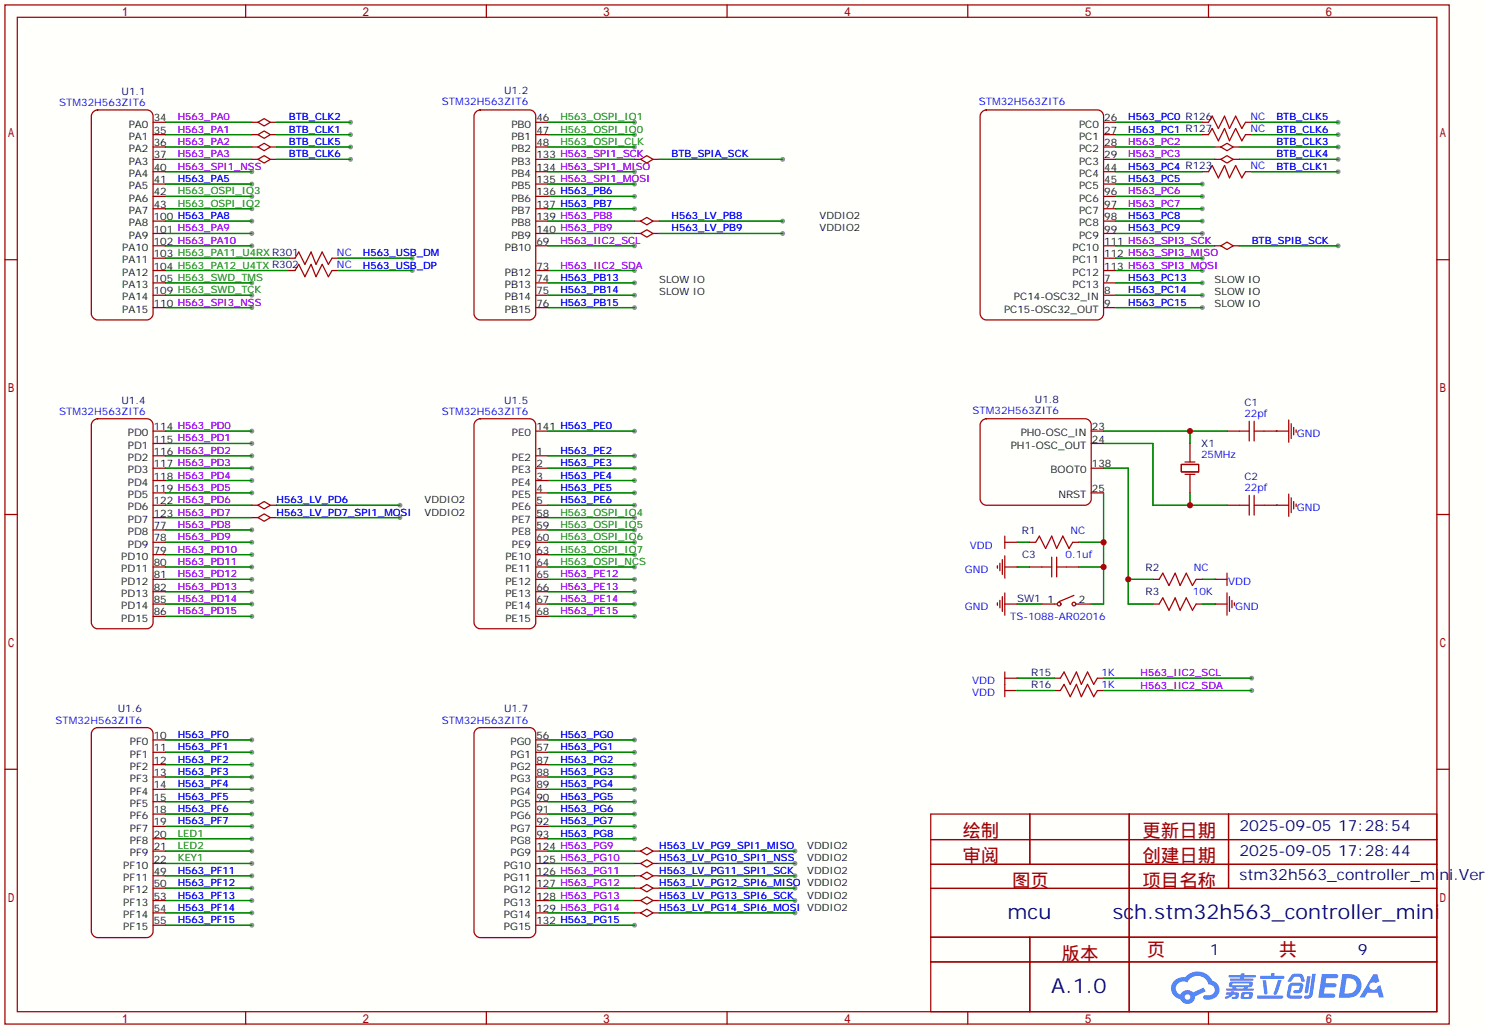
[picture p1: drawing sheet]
<svg xmlns="http://www.w3.org/2000/svg" width="306mm" height="212mm" viewBox="0 0 306 212" stroke-linecap="round" stroke-linejoin="round" font-family="sans-serif">
<path d="M0 0h305.6v211.6h-305.6z" fill="#fffffc"/>
<g fill="#999">
<circle cx="51.8" cy="35.3" r=".51"/>
<circle cx="51.8" cy="42.9" r=".51"/>
<circle cx="51.8" cy="40.4" r=".51"/>
<circle cx="51.8" cy="50.5" r=".51"/>
<circle cx="51.8" cy="48" r=".51"/>
<circle cx="51.8" cy="60.7" r=".51"/>
<circle cx="51.8" cy="58.2" r=".51"/>
<circle cx="51.8" cy="63.2" r=".51"/>
<circle cx="130.6" cy="55.6" r=".51"/>
<circle cx="130.6" cy="50.5" r=".51"/>
<circle cx="130.6" cy="40.4" r=".51"/>
<circle cx="130.6" cy="42.9" r=".51"/>
<circle cx="130.6" cy="35.3" r=".51"/>
<circle cx="130.6" cy="37.8" r=".51"/>
<circle cx="130.6" cy="30.2" r=".51"/>
<circle cx="130.6" cy="27.7" r=".51"/>
<circle cx="130.6" cy="25.1" r=".51"/>
<circle cx="247.4" cy="42.9" r=".51"/>
<circle cx="247.4" cy="40.4" r=".51"/>
<circle cx="247.4" cy="55.6" r=".51"/>
<circle cx="247.4" cy="53.1" r=".51"/>
<circle cx="51.8" cy="116.6" r=".51"/>
<circle cx="51.8" cy="126.7" r=".51"/>
<circle cx="51.8" cy="119.1" r=".51"/>
<circle cx="51.8" cy="121.7" r=".51"/>
<circle cx="51.8" cy="124.2" r=".51"/>
<circle cx="51.8" cy="111.5" r=".51"/>
<circle cx="51.8" cy="114" r=".51"/>
<circle cx="51.8" cy="109" r=".51"/>
<circle cx="51.8" cy="96.3" r=".51"/>
<circle cx="51.8" cy="98.8" r=".51"/>
<circle cx="51.8" cy="101.3" r=".51"/>
<circle cx="51.8" cy="93.7" r=".51"/>
<circle cx="51.8" cy="91.2" r=".51"/>
<circle cx="51.8" cy="88.6" r=".51"/>
<circle cx="130.6" cy="126.7" r=".51"/>
<circle cx="130.6" cy="119.1" r=".51"/>
<circle cx="130.6" cy="121.7" r=".51"/>
<circle cx="130.6" cy="124.2" r=".51"/>
<circle cx="130.6" cy="111.5" r=".51"/>
<circle cx="130.6" cy="114" r=".51"/>
<circle cx="130.6" cy="116.6" r=".51"/>
<circle cx="130.6" cy="103.9" r=".51"/>
<circle cx="130.6" cy="106.4" r=".51"/>
<circle cx="130.6" cy="109" r=".51"/>
<circle cx="130.6" cy="96.3" r=".51"/>
<circle cx="130.6" cy="98.8" r=".51"/>
<circle cx="130.6" cy="101.3" r=".51"/>
<circle cx="130.6" cy="93.7" r=".51"/>
<circle cx="51.8" cy="190.2" r=".51"/>
<circle cx="51.8" cy="182.6" r=".51"/>
<circle cx="51.8" cy="185.2" r=".51"/>
<circle cx="51.8" cy="187.7" r=".51"/>
<circle cx="51.8" cy="180.1" r=".51"/>
<circle cx="51.8" cy="167.4" r=".51"/>
<circle cx="51.8" cy="169.9" r=".51"/>
<circle cx="51.8" cy="159.8" r=".51"/>
<circle cx="51.8" cy="162.3" r=".51"/>
<circle cx="51.8" cy="164.8" r=".51"/>
<circle cx="51.8" cy="157.2" r=".51"/>
<circle cx="51.8" cy="154.7" r=".51"/>
<circle cx="51.8" cy="152.1" r=".51"/>
<circle cx="130.6" cy="190.2" r=".51"/>
<circle cx="130.6" cy="167.4" r=".51"/>
<circle cx="130.6" cy="169.9" r=".51"/>
<circle cx="130.6" cy="172.5" r=".51"/>
<circle cx="130.6" cy="159.8" r=".51"/>
<circle cx="130.6" cy="162.3" r=".51"/>
<circle cx="130.6" cy="164.8" r=".51"/>
<circle cx="130.6" cy="157.2" r=".51"/>
<circle cx="130.6" cy="154.7" r=".51"/>
<circle cx="130.6" cy="152.1" r=".51"/>
<circle cx="51.8" cy="37.8" r=".51"/>
<circle cx="51.8" cy="45.5" r=".51"/>
<circle cx="130.6" cy="63.2" r=".51"/>
<circle cx="247.4" cy="37.8" r=".51"/>
<circle cx="247.4" cy="45.5" r=".51"/>
<circle cx="247.4" cy="48" r=".51"/>
<circle cx="130.6" cy="88.6" r=".51"/>
<circle cx="51.8" cy="172.5" r=".51"/>
<circle cx="51.8" cy="175" r=".51"/>
<circle cx="51.8" cy="177.5" r=".51"/>
<circle cx="161" cy="45.5" r=".51"/>
<circle cx="161" cy="48" r=".51"/>
<circle cx="163.6" cy="175" r=".51"/>
<circle cx="163.6" cy="177.5" r=".51"/>
<circle cx="163.6" cy="180.1" r=".51"/>
<circle cx="163.6" cy="182.6" r=".51"/>
<circle cx="163.6" cy="185.2" r=".51"/>
<circle cx="163.6" cy="187.7" r=".51"/>
<circle cx="247.4" cy="63.2" r=".51"/>
<circle cx="247.4" cy="60.7" r=".51"/>
<circle cx="247.4" cy="58.2" r=".51"/>
<circle cx="130.6" cy="58.2" r=".51"/>
<circle cx="130.6" cy="60.7" r=".51"/>
<circle cx="82.3" cy="103.9" r=".51"/>
<circle cx="82.3" cy="106.4" r=".51"/>
<circle cx="161" cy="32.8" r=".51"/>
<circle cx="275.3" cy="50.5" r=".51"/>
<circle cx="275.3" cy="32.8" r=".51"/>
<circle cx="275.3" cy="30.2" r=".51"/>
<circle cx="72.1" cy="25.1" r=".51"/>
<circle cx="72.1" cy="27.7" r=".51"/>
<circle cx="72.1" cy="30.2" r=".51"/>
<circle cx="72.1" cy="32.8" r=".51"/>
<circle cx="275.3" cy="25.1" r=".51"/>
<circle cx="275.3" cy="27.7" r=".51"/>
<circle cx="275.3" cy="35.3" r=".51"/>
<circle cx="257.6" cy="139.4" r=".51"/>
<circle cx="257.6" cy="142" r=".51"/>
<circle cx="84.8" cy="53.1" r=".51"/>
<circle cx="84.8" cy="55.6" r=".51"/>
</g>
<g fill="none" stroke="#a10000" stroke-width=".25">
<path d="M1 1h297.2v209.6h-297.2zM3.6 3.6h292.1v204.4h-292.1zM50.5 1v2.6M100.1 1v2.6M149.6 1v2.6M199.1 1v2.6M248.7 1v2.6M1 53.4h2.6M295.7 53.4h2.5M1 105.8h2.6M295.7 105.8h2.5M1 158.2h2.6"/>
<path d="M295.7 158.2h2.5M50.5 208v2.6M100.1 208v2.6M149.6 208v2.6M199.1 208v2.6M248.7 208v2.6"/>
</g>
<g fill="#5487ff">
<path d="M272 200.3h2.7a.48 .48 0 0 1 .7 .4 .48 .48 0 0 1-.7 .4h-1.8l-.2 1.1h1.9a.43 .43 0 0 1 .4 .4 .43 .43 0 0 1-.5 .4h-1.9l-.2 1.3h1.7a.45 .45 0 0 1 .6 .2 .45 .45 0 0 1-.2 .6h-3.2z"/>
<path d="M282.6 200.3h.8l.4 1.5-.7 .3a.84 .84 0 0 0-1.2 .3 .84 .84 0 0 0 .3 1.1 .84 .84 0 0 0 1.1-.4l.1-.2 .6-.3 .7 2.5h-.9l-.3-1h-2.1l-.6 1h-1.1z"/>
<path d="M269 200.8h.7l-.5 3.1a.36 .36 0 0 1-.4 .3 .36 .36 0 0 1-.3-.3z"/>
<path d="M270 200.2h.7l-.6 4.3a1.13 1.13 0 0 1-1.8 .6l.2-.4h.8l.1-.2z"/>
<path d="M265.7 200.6l.6-.4h1a.77 .77 0 0 1 .9 .5l.3 1-.2 .2h-.5l-.3-.9-.2-.2-1 .1-.7 1-.6-.1v-.2z"/>
<path d="M265.3 202.4l.5-.3h1.7a.81 .81 0 0 1 .7 .5 .81 .81 0 0 1-.2 .8 .81 .81 0 0 1-.9 .8h-.7a.32 .32 0 0 1-.3-.3 .32 .32 0 0 1 .4-.3h.8l.2-.9-1.7 .1-.3 1.8 2.2 .1a.32 .32 0 0 1 .3 .4 .32 .32 0 0 1-.4 .2h-2.3l-.4-.3-.1-.5z"/>
<path d="M258.7 204.7h5a.33 .33 0 0 1 .4 .3 .33 .33 0 0 1-.4 .3h-4.9l-.1-.1z"/>
<path d="M263 201.5h.7l-.6 2a.98 .98 0 0 1-.8 1.1l-.2-.3z"/>
<path d="M259.8 201.6h.7l.3 2.5a.34 .34 0 0 1-.3 .4 .34 .34 0 0 1-.4-.3z"/>
<path d="M259.3 200.7h2.2l.2-.6h.6l-.1 .6h1.8a.32 .32 0 0 1 .3 .3 .32 .32 0 0 1-.4 .3h-4.5l-.1-.2z"/>
<path d="M252.3 204.1h.9l.1-.3h.7l-.1 .3h.9a.82 .82 0 0 1-.6 1.3h-.7v-.4l.7-.2v-.2l-.5-.1-.4 .5-1.1 .4-.2-.4 1-.5h-.8z"/>
<path d="M252.9 200.5h2.4l.1-.3h.7l-.1 .3h2.2l.3 .3-.3 .2h-2.2l-.1 .2h1.8l.2 .3-.2 .1h-4.5l-.1-.1v-.3h2l.1-.2h-2.3l-.1-.2z"/>
<path d="M276.2 200.3l-.7 4.9h1.6a2.5 2.5 0 0 0 3.1-2.5 2.5 2.5 0 0 0-3.1-2.4zM277.1 201.1a1.61 1.61 0 0 1 2 1.5 1.61 1.61 0 0 1-1.8 1.7h-.7z"/>
<path d="M253 202a.55 .55 0 0 0-.2 .8 .55 .55 0 0 0 .7 .2l.1 .3h-1.3v.3l5.5 .1 .2-.2-.2-.2h-1.2l.2-.3a.7 .7 0 0 0 .9-.3 .7 .7 0 0 0-.1-.8l-4.1-.1zM253.6 202.3l3.3-.1 .2 .1-.2 .3h-3.2zM254.3 203h1.7l-.1 .3h-1.5z"/>
<path d="M255.5 204.2a1.05 1.05 0 0 0-.1 1.2 2.91 2.91 0 0 0 2.2-.2 .98 .98 0 0 0 0-1.2h-1.6zM256.1 204.5l.8-.1 .1 .1v.3l-.2 .2-.8-.1z"/>
<path d="M241.7 201.6a2.23 2.23 0 0 0-.6 2.3 2.23 2.23 0 0 0 1.8 1.6 1.58 1.58 0 0 0 1.7 .9 1.58 1.58 0 0 0 1.3-1.5l2.2-1.1-.5-.7-2.1 1a1.65 1.65 0 0 0-2.6 .4 1.45 1.45 0 0 1-.8-1.9 1.45 1.45 0 0 1 2-.7l.2 .1a2.3 2.3 0 0 1 2.3-1.3 2.3 2.3 0 0 1 2.1 1.7 1.12 1.12 0 0 1 1.3 1 1.12 1.12 0 0 1-1.2 1.2h-.7a.45 .45 0 0 0-.5 .4 .45 .45 0 0 0 .4 .5 2.21 2.21 0 0 0 2.2-.5 2.21 2.21 0 0 0 .5-2.3 2.13 2.13 0 0 0-1.3-1.1 3.3 3.3 0 0 0-5.5-.7l-1.2 .1zM243.8 205a.57 .57 0 0 1 1.1 0 .57 .57 0 0 1-1.1 0z"/>
</g>
<g fill="none" stroke="#a10000" stroke-width=".25">
<path d="M19.1 23.1l.3-.2 .7-.3h10.1a1.27 1.27 0 0 1 1.3 1.3v40.6a1.35 1.35 0 0 1-1.3 1.3h-10.1a1.35 1.35 0 0 1-1.3-1.3v-40.6zM31.5 25.1h2.5M31.5 27.7h2.5M31.5 30.2h2.5M31.5 32.8h2.5M31.5 35.3h2.5M31.5 37.8h2.5M51.8 25.1h1.3M51.8 27.7h1.3M51.8 30.2h1.3M51.8 32.8h1.3M53.1 27.7l1.3-.8 1.2 .8-1.2 .7z"/>
<path d="M53.1 25.1l1.3-.7 1.2 .7-1.2 .8zM53.1 32.8l1.3-.8 1.2 .8-1.2 .7zM53.1 30.2l1.3-.7 1.2 .7-1.2 .8zM55.6 25.1h1.3M55.6 27.7h1.3M55.6 30.2h1.3M55.6 32.8h1.3M97.8 23.1l.3-.2 .7-.3h10.2a1.27 1.27 0 0 1 1.2 1.3v40.6a1.35 1.35 0 0 1-1.2 1.3h-10.2a1.35 1.35 0 0 1-1.3-1.3v-40.6zM110.2 25.1h2.6M110.2 27.7h2.6M110.2 30.2h2.6M110.2 32.8h2.6"/>
<path d="M110.2 35.3h2.6M110.2 37.8h2.6M130.6 32.8h1.2M131.8 32.8l1.3-.8 1.3 .8-1.3 .7zM134.4 32.8h1.2M202 23.1l.3-.2 .6-.3h22.9a1.27 1.27 0 0 1 1.3 1.3v40.6a1.35 1.35 0 0 1-1.3 1.3h-22.9a1.35 1.35 0 0 1-1.2-1.3v-40.6zM227.1 25.1h2.5M227.1 27.7h2.5M227.1 30.2h2.5M227.1 32.8h2.5M227.1 35.3h2.5M227.1 37.8h2.5"/>
<path d="M247.4 25.1h1.3l.7-1.2 1.3 2.5 1.3-2.5 1 2.5 1.3-2.5 1.2 2.5 .8-1.3h1.3M247.4 27.7h1.3l.7-1.3 1.3 2.6 1.3-2.6 1 2.6 1.3-2.6 1.2 2.6 .8-1.3h1.3M247.4 35.3h1.3l.7-1.3 1.3 2.6 1.3-2.6 1 2.6 1.3-2.6 1.2 2.6 .8-1.3h1.3M249.9 30.2h1.3M249.9 32.8h1.3M251.2 30.2l1.3-.7 1.2 .7-1.2 .8zM251.2 32.8l1.3-.8 1.2 .8-1.2 .7zM253.7 30.2h1.3M253.7 32.8h1.3M31.5 40.4h2.5M31.5 42.9h2.5M31.5 45.5h2.5"/>
<path d="M31.5 48h2.5M31.5 50.5h2.5M31.5 58.2h2.5M31.5 55.6h2.5M31.5 53.1h2.5M59.4 55.6h1.3l.8-1.2 1.2 2.5 1.3-2.5 1 2.5 1.3-2.5 1.3 2.5 .7-1.3h1.3M59.4 53.1h1.3l.8-1.3 1.2 2.6 1.3-2.6 1 2.6 1.3-2.6 1.3 2.6 .7-1.3h1.3M110.2 40.4h2.6M110.2 42.9h2.6M110.2 45.5h2.6M110.2 48h2.6M110.2 50.5h2.6"/>
<path d="M110.2 58.2h2.6M110.2 55.6h2.6M130.6 45.5h1.2M130.6 48h1.2M131.8 48l1.3-.8 1.3 .8-1.3 .8zM131.8 45.5l1.3-.8 1.3 .8-1.3 .7zM134.4 45.5h1.2M134.4 48h1.2M227.1 40.4h2.5M227.1 42.9h2.5M227.1 45.5h2.5M227.1 48h2.5"/>
<path d="M227.1 50.5h2.5M227.1 58.2h2.5M227.1 55.6h2.5M227.1 53.1h2.5M249.9 50.5h1.3M251.2 50.5l1.3-.7 1.2 .7-1.2 .8zM253.7 50.5h1.3M31.5 63.2h2.5M31.5 60.7h2.5M110.2 63.2h2.6M110.2 60.7h2.6M227.1 63.2h2.5"/>
<path d="M227.1 60.7h2.5M19.1 86.6l.3-.2 .7-.3h10.1a1.27 1.27 0 0 1 1.3 1.3v40.6a1.35 1.35 0 0 1-1.3 1.3h-10.1a1.35 1.35 0 0 1-1.3-1.3v-40.6zM31.5 88.6h2.5M31.5 98.8h2.5M31.5 96.3h2.5M31.5 93.7h2.5M31.5 91.2h2.5M97.8 86.6l.3-.2 .7-.3h10.2a1.27 1.27 0 0 1 1.2 1.3v40.6a1.35 1.35 0 0 1-1.2 1.3h-10.2a1.35 1.35 0 0 1-1.3-1.3v-40.6zM110.2 88.6h2.6M110.2 98.8h2.6M110.2 96.3h2.6M110.2 93.7h2.6"/>
<path d="M202 86.6l.3-.2 .6-.3h20.4a1.27 1.27 0 0 1 1.2 1.3v15.2a1.35 1.35 0 0 1-1.2 1.3h-20.4a1.35 1.35 0 0 1-1.2-1.3v-15.2zM224.5 88.6h2.6M224.5 96.3h2.6M224.5 91.2h2.6M243.1 95.5h3.5v1.5h-3.5zM243.8 97.5h2.1M243.8 95h2.1M244.9 91.2v3.8M244.9 97.5v3.8M252.5 88.6h4.5M257 86.6v4.1M258.1 88.6h7.1"/>
<path d="M258.1 86.6v4.1M262.6 88.6h.1M265.2 86.4v4.5M265.7 87.1v3.1M266.2 87.9v1.5M266.7 88.4v.5M31.5 103.9h2.5M31.5 119.1h2.5M31.5 111.5h2.5M31.5 116.6h2.5M31.5 114h2.5M31.5 109h2.5"/>
<path d="M31.5 106.4h2.5M31.5 101.3h2.5M51.8 103.9h1.3M51.8 106.4h1.3M53.1 106.4l1.3-.7 1.2 .7-1.2 .8zM53.1 103.9l1.3-.8 1.2 .8-1.2 .7zM55.6 103.9h1.3M55.6 106.4h1.3M110.2 103.9h2.6M110.2 119.1h2.6M110.2 111.5h2.6M110.2 116.6h2.6"/>
<path d="M110.2 114h2.6M110.2 109h2.6M110.2 106.4h2.6M110.2 101.3h2.6M205.2 116.3v.5M205.7 115.8v1.5M206.2 115.1v3M206.8 111.5h2.5M206.8 110.2v2.6M206.8 114.3v4.6M206.8 116.6h2.5M209.3 111.5h.1"/>
<path d="M209.3 116.6h.1M211.8 111.5h1.3l.8-1.3 1.2 2.6 1.3-2.6 1 2.6 1.3-2.6 1.3 2.6 .7-1.3h1.3M211.8 116.6h4.6M216.4 114.6v4M217.4 116.6h4.6M217.4 114.6v4M224.5 101.3h2.6M237.2 119.1h1.3l.8-1.2 1.2 2.5 1.3-2.5 1 2.5 1.3-2.5 1.3 2.5 .7-1.3h1.3M249.9 119.1h.1M249.9 119.1h2.6M252.5 103.9h4.5M252.5 117.9v2.5"/>
<path d="M257 101.9v4M258.1 103.9h7.1M258.1 101.9v4M262.6 103.9h.1M265.2 101.6v4.6M265.7 102.4v3M266.2 103.1v1.5M266.7 103.6v.5M31.5 124.2h2.5M31.5 126.7h2.5M31.5 121.7h2.5M110.2 124.2h2.6"/>
<path d="M110.2 126.7h2.6M110.2 121.7h2.6M205.2 124v.5M205.7 123.4v1.6M206.2 122.7v3M206.8 124.2h2.5M206.8 121.9v4.6M206.8 138.2v5.1M206.8 139.4h2.5M209.3 124.2h.1M209.3 139.4h.1M214.4 124.2h3"/>
<path d="M216.9 139.4h1.3l.7-1.2 1.3 2.5 1.3-2.5 1 2.5 1.3-2.5 1.2 2.5 .8-1.3h1.3M221 122.4l-3.1 1.3M221.5 124.2h3M237.2 124.2h1.3l.8-1.3 1.2 2.6 1.3-2.6 1 2.6 1.3-2.6 1.3 2.6 .7-1.3h1.3M249.9 124.2h.1M249.9 124.2h2.6M252.5 121.9v4.6M253 122.7v3M253.5 123.4v1.6M254 124v.5M19.1 150.1l.3-.2 .7-.3h10.1a1.27 1.27 0 0 1 1.3 1.3v40.6a1.35 1.35 0 0 1-1.3 1.3h-10.1a1.35 1.35 0 0 1-1.3-1.3v-40.6zM31.5 159.8h2.5"/>
<path d="M31.5 157.2h2.5M31.5 154.7h2.5M31.5 152.1h2.5M97.8 150.1l.3-.2 .7-.3h10.2a1.27 1.27 0 0 1 1.2 1.3v40.6a1.35 1.35 0 0 1-1.2 1.3h-10.2a1.35 1.35 0 0 1-1.3-1.3v-40.6zM110.2 159.8h2.6M110.2 157.2h2.6M110.2 154.7h2.6M110.2 152.1h2.6M206.8 142h2.5M209.3 142h.1M216.9 142h1.3l.7-1.3 1.3 2.6 1.3-2.6 1 2.6 1.3-2.6 1.2 2.6 .8-1.3h1.3M31.5 167.4h2.5"/>
<path d="M31.5 177.5h2.5M31.5 175h2.5M31.5 172.5h2.5M31.5 169.9h2.5M31.5 164.8h2.5M31.5 162.3h2.5M110.2 167.4h2.6M110.2 177.5h2.6M110.2 175h2.6M110.2 172.5h2.6M110.2 169.9h2.6M110.2 164.8h2.6"/>
<path d="M110.2 162.3h2.6M130.6 177.5h1.2M130.6 175h1.2M131.8 177.5l1.3-.7 1.3 .7-1.3 .8zM131.8 175l1.3-.8 1.3 .8-1.3 .8zM134.4 177.5h1.2M134.4 175h1.2M191.5 167.4h104.2v40.6h-104.2zM191.5 172.6h104.2M191.5 177.7h104.2M211.9 167.4v10.3M232.3 167.4v40.6"/>
<path d="M252.8 167.4v15.3M31.5 190.2h2.5M31.5 187.7h2.5M31.5 185.2h2.5M31.5 182.6h2.5M31.5 180.1h2.5M110.2 190.2h2.6M110.2 187.7h2.6M110.2 185.2h2.6M110.2 182.6h2.6M110.2 180.1h2.6M130.6 187.7h1.2"/>
<path d="M130.6 185.2h1.2M130.6 182.6h1.2M130.6 180.1h1.2M131.8 182.6l1.3-.7 1.3 .7-1.3 .8zM131.8 180.1l1.3-.8 1.3 .8-1.3 .7zM131.8 187.7l1.3-.8 1.3 .8-1.3 .8zM131.8 185.2l1.3-.8 1.3 .8-1.3 .7zM134.4 187.7h1.2M134.4 185.2h1.2M134.4 182.6h1.2M134.4 180.1h1.2M191.5 182.7h104.2"/>
<path d="M191.5 192.7h104.2M191.5 197.8h104.2M211.9 192.7v15.3"/>
<circle cx="217.9" cy="124.2" r=".38"/>
<circle cx="221" cy="124.2" r=".38"/>
</g>
<g fill="none" stroke="#008700" stroke-width=".25">
<path d="M34 25.1h17.8M34 27.7h17.8M34 30.2h17.8M34 35.3h17.8M34 32.8h17.8M34 37.8h17.8M56.9 25.1h15.2M56.9 27.7h15.2M56.9 30.2h15.2M56.9 32.8h15.2M112.8 25.1h17.8M112.8 27.7h17.8"/>
<path d="M112.8 30.2h17.8M112.8 35.3h17.8M112.8 32.8h17.8M112.8 37.8h17.8M135.6 32.8h25.4M229.6 25.1h17.8M229.6 27.7h17.8M229.6 30.2h20.3M229.6 35.3h17.8M229.6 32.8h20.3M229.6 37.8h17.8M255 30.2h20.3"/>
<path d="M255 32.8h20.3M257.6 25.1h17.7M257.6 27.7h17.7M257.6 35.3h17.7M34 42.9h17.8M34 40.4h17.8M34 53.1h25.4M34 50.5h17.8M34 48h17.8M34 58.2h17.8M34 55.6h25.4M34 45.5h17.8"/>
<path d="M69.6 53.1h15.2M69.6 55.6h15.2M112.8 42.9h17.8M112.8 40.4h17.8M112.8 50.5h17.8M112.8 48h17.8M112.8 58.2h17.8M112.8 55.6h17.8M112.8 45.5h17.8M135.6 48h25.4M135.6 45.5h25.4M229.6 42.9h17.8"/>
<path d="M229.6 40.4h17.8M229.6 53.1h17.8M229.6 50.5h20.3M229.6 48h17.8M229.6 58.2h17.8M229.6 55.6h17.8M229.6 45.5h17.8M255 50.5h20.3M34 60.7h17.8M34 63.2h17.8M112.8 60.7h17.8M112.8 63.2h17.8"/>
<path d="M229.6 60.7h17.8M229.6 63.2h17.8M34 96.3h17.8M34 98.8h17.8M34 93.7h17.8M34 91.2h17.8M34 88.6h17.8M112.8 96.3h17.8M112.8 98.8h17.8M112.8 93.7h17.8M112.8 88.6h17.8M227.1 96.3h5.1v27.9h5"/>
<path d="M227.1 91.2h10.1v12.7h15.3M227.1 88.6h25.4M244.9 88.6v2.6M262.6 88.6h.1M34 116.6h17.8M34 119.1h17.8M34 111.5h17.8M34 114h17.8M34 103.9h17.8M34 106.4h17.8M34 109h17.8M34 101.3h17.8"/>
<path d="M56.9 103.9h25.4M56.9 106.4h25.4M112.8 116.6h17.8M112.8 119.1h17.8M112.8 111.5h17.8M112.8 114h17.8M112.8 103.9h17.8M112.8 106.4h17.8M112.8 109h17.8M112.8 101.3h17.8M209.3 116.6h2.5M209.3 111.5h2.5"/>
<path d="M222 116.6h5.1M222 111.5h5.1M227.1 101.3v22.9h-2.6M232.2 119.1h5M244.9 101.3v2.6M247.4 119.1h2.5M262.6 103.9h.1M34 126.7h17.8M34 121.7h17.8M34 124.2h17.8M112.8 126.7h17.8M112.8 121.7h17.8"/>
<path d="M112.8 124.2h17.8M209.3 124.2h5.1M209.3 139.4h7.6M227.1 139.4h30.5M247.4 124.2h2.5M34 159.8h17.8M34 157.2h17.8M34 154.7h17.8M34 152.1h17.8M112.8 159.8h17.8M112.8 157.2h17.8M112.8 154.7h17.8"/>
<path d="M112.8 152.1h17.8M209.3 142h7.6M227.1 142h30.5M34 167.4h17.8M34 169.9h17.8M34 162.3h17.8M34 164.8h17.8M34 175h17.8M34 177.5h17.8M34 172.5h17.8M112.8 167.4h17.8M112.8 169.9h17.8"/>
<path d="M112.8 162.3h17.8M112.8 164.8h17.8M112.8 175h17.8M112.8 177.5h17.8M112.8 172.5h17.8M135.6 175h28M135.6 177.5h28M34 190.2h17.8M34 182.6h17.8M34 185.2h17.8M34 187.7h17.8M34 180.1h17.8"/>
<path d="M112.8 190.2h17.8M112.8 182.6h17.8M112.8 185.2h17.8M112.8 187.7h17.8M112.8 180.1h17.8M135.6 182.6h28M135.6 185.2h28M135.6 187.7h28M135.6 180.1h28"/>
</g>
<g fill="#c00">
<circle cx="244.9" cy="88.6" r=".63"/>
<circle cx="244.9" cy="103.9" r=".63"/>
<circle cx="232.2" cy="119.1" r=".63"/>
<circle cx="227.1" cy="111.5" r=".63"/>
<circle cx="227.1" cy="116.6" r=".63"/>
</g>
<g font-size="4.2" fill="#000080">
<text x="207.3" y="189">mcu</text>
<text x="229" y="189">sch.stm32h563_controller_mini</text>
<text x="216.3" y="204.2">A.1.0</text>
</g>
<g font-size="3.8" fill="#a00000">
<text x="198" y="172.2">绘制</text>
<text x="235.1" y="172.2">更新日期</text>
<text x="198" y="177.3">审阅</text>
<text x="235.1" y="177.3">创建日期</text>
<text x="208.2" y="182.4">图页</text>
<text x="235.1" y="182.4">项目名称</text>
<text x="218.4" y="197.4">版本</text>
<text x="236" y="196.6">页</text>
<text x="263.1" y="196.6">共</text>
</g>
<g font-size="3.2" fill="#000080">
<text x="255" y="170.9">2025-09-05</text>
<text x="275.3" y="170.9">17:28:54</text>
<text x="255" y="176">2025-09-05</text>
<text x="275.3" y="176">17:28:44</text>
<text x="255" y="181">stm32h563_controller_mini.Ver.</text>
<text x="248.9" y="196.3">1</text>
<text x="279.4" y="196.3">9</text>
</g>
<g font-size="2.1" fill="#00f">
<text x="12.2" y="21.7">STM32H563ZIT6</text>
<text x="90.9" y="21.6">STM32H563ZIT6</text>
<text x="201.4" y="21.6">STM32H563ZIT6</text>
<text x="59.4" y="24.7">BTB_CLK2</text>
<text x="59.4" y="27.3">BTB_CLK1</text>
<text x="59.4" y="29.8">BTB_CLK5</text>
<text x="232.2" y="24.7">H563_PC0 R126</text>
<text x="232.2" y="27.3">H563_PC1 R127</text>
<text x="257.3" y="24.6">NC</text>
<text x="257.3" y="27.1">NC</text>
<text x="262.6" y="29.8">BTB_CLK3</text>
<text x="262.6" y="24.7">BTB_CLK5</text>
<text x="262.6" y="27.3">BTB_CLK6</text>
<text x="59.4" y="32.4">BTB_CLK6</text>
<text x="138.2" y="32.4">BTB_SPIA_SCK</text>
<text x="232.2" y="34.9">H563_PC4 R123</text>
<text x="257.3" y="34.8">NC</text>
<text x="262.6" y="32.4">BTB_CLK4</text>
<text x="262.6" y="34.9">BTB_CLK1</text>
<text x="36.6" y="37.4">H563_PA5</text>
<text x="232.2" y="37.4">H563_PC5</text>
<text x="138.2" y="45.1">H563_LV_PB8</text>
<text x="138.2" y="47.6">H563_LV_PB9</text>
<text x="232.2" y="45.1">H563_PC8</text>
<text x="232.2" y="47.6">H563_PC9</text>
<text x="69.3" y="52.5">NC</text>
<text x="74.7" y="52.7">H563_USB_DM</text>
<text x="257.6" y="50.1">BTB_SPIB_SCK</text>
<text x="69.3" y="55.1">NC</text>
<text x="74.7" y="55.2">H563_USB_DP</text>
<text x="115.3" y="57.8">H563_PB13</text>
<text x="232.2" y="57.8">H563_PC13</text>
<text x="115.3" y="62.8">H563_PB15</text>
<text x="115.3" y="60.3">H563_PB14</text>
<text x="232.2" y="62.8">H563_PC15</text>
<text x="232.2" y="60.3">H563_PC14</text>
<text x="12.1" y="85.3">STM32H563ZIT6</text>
<text x="90.9" y="85.3">STM32H563ZIT6</text>
<text x="200.1" y="85.1">STM32H563ZIT6</text>
<text x="256" y="85.8">22pf</text>
<text x="266.8" y="89.9">GND</text>
<text x="115.3" y="95.9">H563_PE3</text>
<text x="115.3" y="93.3">H563_PE2</text>
<text x="247.1" y="94.2">25MHz</text>
<text x="115.3" y="98.4">H563_PE4</text>
<text x="115.3" y="100.9">H563_PE5</text>
<text x="256" y="101">22pf</text>
<text x="56.9" y="103.5">H563_LV_PD6</text>
<text x="56.9" y="106">H563_LV_PD7_SPI1_MOSI</text>
<text x="115.3" y="103.5">H563_PE6</text>
<text x="266.8" y="105.1">GND</text>
<text x="199.6" y="112.9">VDD</text>
<text x="220.2" y="109.7">NC</text>
<text x="198.5" y="117.8">GND</text>
<text x="219.2" y="114.8">0.1uf</text>
<text x="245.6" y="117.3">NC</text>
<text x="198.5" y="125.4">GND</text>
<text x="245.4" y="122.4">10K</text>
<text x="252.7" y="120.3">VDD</text>
<text x="254.1" y="125.4">GND</text>
<text x="207.8" y="127.5">TS-1088-AR02016</text>
<text x="200" y="140.7">VDD</text>
<text x="200" y="143.2">VDD</text>
<text x="226.6" y="138.9">1K</text>
<text x="226.6" y="141.4">1K</text>
<text x="11.4" y="148.8">STM32H563ZIT6</text>
<text x="90.9" y="148.8">STM32H563ZIT6</text>
<text x="36.6" y="154.3">H563_PF1</text>
<text x="36.6" y="151.7">H563_PF0</text>
<text x="115.3" y="154.3">H563_PG1</text>
<text x="115.3" y="151.7">H563_PG0</text>
<text x="36.6" y="159.4">H563_PF3</text>
<text x="36.6" y="161.9">H563_PF4</text>
<text x="36.6" y="156.8">H563_PF2</text>
<text x="115.3" y="159.4">H563_PG3</text>
<text x="115.3" y="161.9">H563_PG4</text>
<text x="115.3" y="156.8">H563_PG2</text>
<text x="36.6" y="167">H563_PF6</text>
<text x="36.6" y="164.4">H563_PF5</text>
<text x="115.3" y="167">H563_PG6</text>
<text x="115.3" y="164.4">H563_PG5</text>
<text x="36.6" y="169.5">H563_PF7</text>
<text x="115.3" y="169.5">H563_PG7</text>
<text x="115.3" y="172.1">H563_PG8</text>
<text x="36.6" y="179.7">H563_PF11</text>
<text x="135.6" y="174.6">H563_LV_PG9_SPI1_MISO</text>
<text x="135.6" y="177.1">H563_LV_PG10_SPI1_NSS</text>
<text x="135.6" y="179.7">H563_LV_PG11_SPI1_SCK</text>
<text x="36.6" y="182.2">H563_PF12</text>
<text x="36.6" y="184.8">H563_PF13</text>
<text x="135.6" y="182.2">H563_LV_PG12_SPI6_MISO VDDIO2</text>
<text x="135.6" y="184.8">H563_LV_PG13_SPI6_SCK</text>
<text x="36.6" y="189.8">H563_PF15</text>
<text x="36.6" y="187.3">H563_PF14</text>
<text x="135.6" y="187.3">H563_LV_PG14_SPI6_MOSI VDDIO2</text>
</g>
<g font-size="2.1" fill="#000080">
<text x="25" y="19.5">U1.1</text>
<text x="103.7" y="19.4">U1.2</text>
<text x="25" y="83">U1.4</text>
<text x="103.7" y="83">U1.5</text>
<text x="212.9" y="82.9">U1.8</text>
<text x="256" y="83.5">C1</text>
<text x="247.2" y="91.9">X1</text>
<text x="256" y="98.7">C2</text>
<text x="210.3" y="109.7">R1</text>
<text x="210.3" y="114.8">C3</text>
<text x="235.7" y="117.3">R2</text>
<text x="209.3" y="123.7">SW1</text>
<text x="235.7" y="122.4">R3</text>
<text x="212.2" y="138.9">R15</text>
<text x="212.2" y="141.4">R16</text>
<text x="24.2" y="146.5">U1.6</text>
<text x="103.7" y="146.5">U1.7</text>
</g>
<g font-size="2.1">
<text x="26.5" y="28.8">PA1</text>
<text x="26.5" y="26.2">PA0</text>
<text x="31.6" y="27.5">35</text>
<text x="31.6" y="25">34</text>
<text x="105.2" y="26.2">PB0</text>
<text x="105.2" y="28.8">PB1</text>
<text x="110.4" y="25">46</text>
<text x="110.4" y="27.5">47</text>
<text x="222" y="26.2">PC0</text>
<text x="222" y="28.8">PC1</text>
<text x="227.2" y="25">26</text>
<text x="227.2" y="27.5">27</text>
<text x="26.5" y="33.8">PA3</text>
<text x="26.5" y="31.3">PA2</text>
<text x="31.6" y="35.1">40</text>
<text x="31.6" y="32.6">37</text>
<text x="31.6" y="30">36</text>
<text x="105.2" y="31.3">PB2</text>
<text x="105.2" y="33.8">PB3</text>
<text x="110.4" y="30">48</text>
<text x="110.4" y="32.6">133 H563_SPI1_SCK</text>
<text x="110.4" y="35.1">134 H563_SPI1_MISO</text>
<text x="222" y="31.3">PC2</text>
<text x="222" y="33.8">PC3</text>
<text x="227.2" y="30">28</text>
<text x="227.2" y="32.6">29</text>
<text x="227.2" y="35.1">44</text>
<text x="26.5" y="41.5">PA6</text>
<text x="26.5" y="38.9">PA5</text>
<text x="26.5" y="36.4">PA4</text>
<text x="31.6" y="40.2">42</text>
<text x="31.6" y="37.7">41</text>
<text x="105.2" y="36.4">PB4</text>
<text x="105.2" y="38.9">PB5</text>
<text x="105.2" y="41.5">PB6</text>
<text x="110.4" y="37.7">135 H563_SPI1_MOSI</text>
<text x="110.4" y="40.2">136 H563_PB6</text>
<text x="222" y="36.4">PC4</text>
<text x="222" y="38.9">PC5</text>
<text x="222" y="41.5">PC6</text>
<text x="227.2" y="37.7">45</text>
<text x="227.2" y="40.2">96</text>
<text x="26.5" y="46.5">PA8</text>
<text x="26.5" y="44">PA7</text>
<text x="31.6" y="47.8">101 H563_PA9</text>
<text x="31.6" y="45.3">100 H563_PA8</text>
<text x="31.6" y="42.7">43</text>
<text x="105.2" y="44">PB7</text>
<text x="105.2" y="46.5">PB8</text>
<text x="110.4" y="42.7">137 H563_PB7</text>
<text x="110.4" y="45.3">139 H563_PB8</text>
<text x="110.4" y="47.8">140 H563_PB9</text>
<text x="168.7" y="45.1">VDDIO2</text>
<text x="168.7" y="47.6">VDDIO2</text>
<text x="222" y="44">PC7</text>
<text x="222" y="46.5">PC8</text>
<text x="227.2" y="42.7">97</text>
<text x="227.2" y="45.3">98</text>
<text x="227.2" y="47.8">99</text>
<text x="25.1" y="51.6">PA10</text>
<text x="26.5" y="49.1">PA9</text>
<text x="31.6" y="52.9">103 H563_PA11_U4RX R301</text>
<text x="31.6" y="50.4">102 H563_PA10</text>
<text x="103.9" y="51.6">PB10</text>
<text x="105.2" y="49.1">PB9</text>
<text x="110.4" y="50.4">69</text>
<text x="220.7" y="51.6">PC10</text>
<text x="222" y="49.1">PC9</text>
<text x="227.2" y="50.4">111 H563_SPI3_SCK</text>
<text x="227.2" y="52.9">112 H563_SPI3_MISO</text>
<text x="25.1" y="59.2">PA13</text>
<text x="25.1" y="56.7">PA12</text>
<text x="25.1" y="54.2">PA11</text>
<text x="31.6" y="58">105 H563_SWD_TMS</text>
<text x="31.6" y="55.4">104 H563_PA12_U4TX R302</text>
<text x="103.9" y="59.2">PB13</text>
<text x="103.9" y="56.7">PB12</text>
<text x="110.4" y="58">74</text>
<text x="110.4" y="55.4">73</text>
<text x="135.6" y="58.1">SLOW IO</text>
<text x="220.7" y="54.2">PC11</text>
<text x="220.7" y="56.7">PC12</text>
<text x="220.7" y="59.2">PC13</text>
<text x="227.2" y="55.4">113 H563_SPI3_MOSI</text>
<text x="227.2" y="58">7</text>
<text x="249.9" y="58.1">SLOW IO</text>
<text x="25.1" y="64.3">PA15</text>
<text x="25.1" y="61.8">PA14</text>
<text x="31.6" y="63.1">110 H563_SPI3_NSS</text>
<text x="31.6" y="60.5">109 H563_SWD_TCK</text>
<text x="103.9" y="64.3">PB15</text>
<text x="103.9" y="61.8">PB14</text>
<text x="110.4" y="63.1">76</text>
<text x="110.4" y="60.5">75</text>
<text x="135.6" y="60.6">SLOW IO</text>
<text x="206.6" y="64.3">PC15-OSC32_OUT</text>
<text x="208.6" y="61.8">PC14-OSC32_IN</text>
<text x="227.2" y="60.5">8</text>
<text x="227.2" y="63.1">9</text>
<text x="249.9" y="60.6">SLOW IO</text>
<text x="249.9" y="63.2">SLOW IO</text>
<text x="26.3" y="89.7">PD0</text>
<text x="31.6" y="88.5">114 H563_PD0</text>
<text x="105.3" y="89.7">PE0</text>
<text x="110.4" y="88.5">141 H563_PE0</text>
<text x="210" y="89.7">PH0-OSC_IN</text>
<text x="224.7" y="88.5">23</text>
<text x="26.3" y="94.8">PD2</text>
<text x="26.3" y="92.3">PD1</text>
<text x="31.6" y="93.5">116 H563_PD2</text>
<text x="31.6" y="91">115 H563_PD1</text>
<text x="105.3" y="94.8">PE2</text>
<text x="110.4" y="93.5">1</text>
<text x="208" y="92.3">PH1-OSC_OUT</text>
<text x="224.7" y="91">24</text>
<text x="26.3" y="99.9">PD4</text>
<text x="26.3" y="97.3">PD3</text>
<text x="31.6" y="101.2">119 H563_PD5</text>
<text x="31.6" y="98.6">118 H563_PD4</text>
<text x="31.6" y="96.1">117 H563_PD3</text>
<text x="105.3" y="99.9">PE4</text>
<text x="105.3" y="97.3">PE3</text>
<text x="110.4" y="101.2">4</text>
<text x="110.4" y="98.6">3</text>
<text x="110.4" y="96.1">2</text>
<text x="216.2" y="97.3">BOOT0</text>
<text x="224.7" y="101.2">25</text>
<text x="224.7" y="96.1">138</text>
<text x="26.3" y="107.5">PD7</text>
<text x="26.3" y="105">PD6</text>
<text x="26.3" y="102.4">PD5</text>
<text x="31.6" y="106.2">123 H563_PD7</text>
<text x="31.6" y="103.7">122 H563_PD6</text>
<text x="87.4" y="103.5">VDDIO2</text>
<text x="87.4" y="106">VDDIO2</text>
<text x="105.3" y="107.5">PE7</text>
<text x="105.3" y="105">PE6</text>
<text x="105.3" y="102.4">PE5</text>
<text x="110.4" y="106.2">58</text>
<text x="110.4" y="103.7">5</text>
<text x="217.8" y="102.4">NRST</text>
<text x="26.3" y="112.6">PD9</text>
<text x="26.3" y="110">PD8</text>
<text x="31.6" y="113.9">79</text>
<text x="31.6" y="111.3">78</text>
<text x="31.6" y="108.8">77</text>
<text x="105.3" y="112.6">PE9</text>
<text x="105.3" y="110">PE8</text>
<text x="110.4" y="113.9">63</text>
<text x="110.4" y="111.3">60</text>
<text x="110.4" y="108.8">59</text>
<text x="25" y="117.7">PD11</text>
<text x="25" y="115.1">PD10</text>
<text x="31.6" y="118.9">81</text>
<text x="31.6" y="116.4">80</text>
<text x="104" y="117.7">PE11</text>
<text x="104" y="115.1">PE10</text>
<text x="110.4" y="118.9">65</text>
<text x="110.4" y="116.4">64</text>
<text x="25" y="125.3">PD14</text>
<text x="25" y="122.7">PD13</text>
<text x="25" y="120.2">PD12</text>
<text x="31.6" y="124">85</text>
<text x="31.6" y="121.5">82</text>
<text x="104" y="125.3">PE14</text>
<text x="104" y="122.7">PE13</text>
<text x="104" y="120.2">PE12</text>
<text x="110.4" y="124">67</text>
<text x="110.4" y="121.5">66</text>
<text x="215.6" y="124">1</text>
<text x="222" y="124">2</text>
<text x="25" y="127.8">PD15</text>
<text x="31.6" y="126.6">86</text>
<text x="104" y="127.8">PE15</text>
<text x="110.4" y="126.6">68</text>
<text x="26.7" y="155.8">PF1</text>
<text x="26.7" y="153.2">PF0</text>
<text x="31.6" y="154.5">11</text>
<text x="31.6" y="152">10</text>
<text x="105" y="155.8">PG1</text>
<text x="105" y="153.2">PG0</text>
<text x="110.4" y="154.5">57</text>
<text x="110.4" y="152">56</text>
<text x="26.7" y="160.8">PF3</text>
<text x="26.7" y="158.3">PF2</text>
<text x="31.6" y="159.6">13</text>
<text x="31.6" y="157">12</text>
<text x="105" y="160.8">PG3</text>
<text x="105" y="158.3">PG2</text>
<text x="110.4" y="159.6">88</text>
<text x="110.4" y="157">87</text>
<text x="26.7" y="165.9">PF5</text>
<text x="26.7" y="163.4">PF4</text>
<text x="31.6" y="167.2">18</text>
<text x="31.6" y="164.7">15</text>
<text x="31.6" y="162.1">14</text>
<text x="105" y="165.9">PG5</text>
<text x="105" y="163.4">PG4</text>
<text x="110.4" y="167.2">91</text>
<text x="110.4" y="164.7">90</text>
<text x="110.4" y="162.1">89</text>
<text x="26.7" y="173.5">PF8</text>
<text x="26.7" y="171">PF7</text>
<text x="26.7" y="168.5">PF6</text>
<text x="31.6" y="172.3">20</text>
<text x="31.6" y="169.7">19</text>
<text x="105" y="173.5">PG8</text>
<text x="105" y="171">PG7</text>
<text x="105" y="168.5">PG6</text>
<text x="110.4" y="172.3">93</text>
<text x="110.4" y="169.7">92</text>
<text x="25.4" y="178.6">PF10</text>
<text x="26.7" y="176.1">PF9</text>
<text x="31.6" y="179.9">49</text>
<text x="31.6" y="177.4">22</text>
<text x="31.6" y="174.8">21</text>
<text x="103.7" y="178.6">PG10</text>
<text x="105" y="176.1">PG9</text>
<text x="110.4" y="179.9">126 H563_PG11</text>
<text x="110.4" y="177.4">125 H563_PG10</text>
<text x="110.4" y="174.8">124 H563_PG9</text>
<text x="166.1" y="179.7">VDDIO2</text>
<text x="166.1" y="177.1">VDDIO2</text>
<text x="166.1" y="174.6">VDDIO2</text>
<text x="25.4" y="183.7">PF12</text>
<text x="25.4" y="181.2">PF11</text>
<text x="31.6" y="185">53</text>
<text x="31.6" y="182.4">50</text>
<text x="103.7" y="183.7">PG12</text>
<text x="103.7" y="181.2">PG11</text>
<text x="110.4" y="185">128 H563_PG13</text>
<text x="110.4" y="182.4">127 H563_PG12</text>
<text x="166.1" y="184.8">VDDIO2</text>
<text x="25.4" y="191.3">PF15</text>
<text x="25.4" y="188.8">PF14</text>
<text x="25.4" y="186.2">PF13</text>
<text x="31.6" y="190.1">55</text>
<text x="31.6" y="187.5">54</text>
<text x="103.7" y="191.3">PG15</text>
<text x="103.7" y="188.8">PG14</text>
<text x="103.7" y="186.2">PG13</text>
<text x="110.4" y="190.1">132 H563_PG15</text>
<text x="110.4" y="187.5">129 H563_PG14</text>
</g>
<g font-size="2.1" fill="#90f">
<text x="36.6" y="24.7">H563_PA0</text>
<text x="36.6" y="27.3">H563_PA1</text>
<text x="36.6" y="29.8">H563_PA2</text>
<text x="232.2" y="29.8">H563_PC2</text>
<text x="36.6" y="34.9">H563_SPI1_NSS</text>
<text x="36.6" y="32.4">H563_PA3</text>
<text x="232.2" y="32.4">H563_PC3</text>
<text x="232.2" y="40">H563_PC6</text>
<text x="232.2" y="42.5">H563_PC7</text>
<text x="115.3" y="50.1">H563_IIC2_SCL</text>
<text x="115.3" y="55.2">H563_IIC2_SDA</text>
<text x="36.6" y="111.1">H563_PD9</text>
<text x="36.6" y="113.6">H563_PD10</text>
<text x="36.6" y="108.6">H563_PD8</text>
<text x="36.6" y="116.2">H563_PD11</text>
<text x="36.6" y="118.7">H563_PD12</text>
<text x="115.3" y="118.7">H563_PE12</text>
<text x="36.6" y="121.3">H563_PD13</text>
<text x="36.6" y="123.8">H563_PD14</text>
<text x="115.3" y="121.3">H563_PE13</text>
<text x="115.3" y="123.8">H563_PE14</text>
<text x="36.6" y="126.3">H563_PD15</text>
<text x="115.3" y="126.3">H563_PE15</text>
<text x="234.7" y="139">H563_IIC2_SCL</text>
<text x="234.7" y="141.6">H563_IIC2_SDA</text>
</g>
<g font-size="2.1" fill="#393">
<text x="115.3" y="29.8">H563_OSPI_CLK</text>
<text x="115.3" y="27.3">H563_OSPI_IO0</text>
<text x="115.3" y="24.7">H563_OSPI_IO1</text>
<text x="36.6" y="40">H563_OSPI_IO3</text>
<text x="36.6" y="42.5">H563_OSPI_IO2</text>
<text x="115.3" y="106">H563_OSPI_IO4</text>
<text x="115.3" y="111.1">H563_OSPI_IO6</text>
<text x="115.3" y="113.6">H563_OSPI_IO7</text>
<text x="115.3" y="108.6">H563_OSPI_IO5</text>
<text x="115.3" y="116.2">H563_OSPI_NCS</text>
<text x="36.6" y="172.1">LED1</text>
<text x="36.6" y="174.6">LED2</text>
<text x="36.6" y="177.1">KEY1</text>
</g>
</svg>
